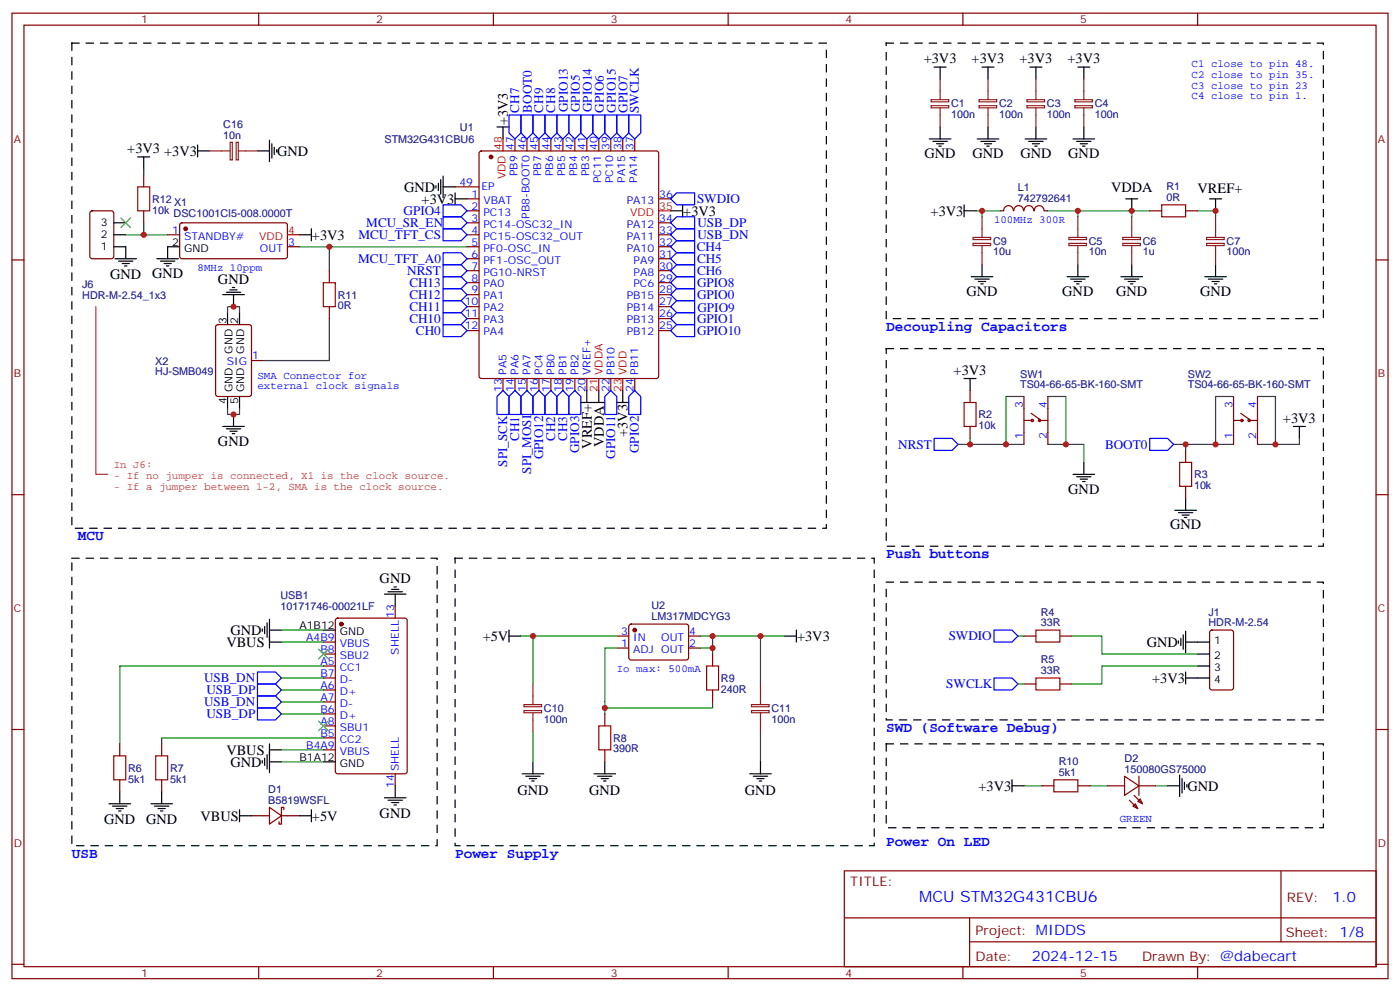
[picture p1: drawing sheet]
<svg xmlns="http://www.w3.org/2000/svg" width="412mm" height="292mm" viewBox="0 0 412 292" stroke-linecap="round" stroke-linejoin="round" font-family="sans-serif">
<g fill="none" stroke="#870000" stroke-width=".35">
<path d="M3.5 3.9h405.4v284.3h-405.4zM7.1 7.4h398.2v277.3h-398.2zM76.2 3.9v3.5M145.3 3.9v3.5M214.5 3.9v3.5M283.6 3.9v3.5M352.8 3.9v3.5M42.3 51.5v3.5M134.1 55h7M137.6 58.6h3.5M141.3 44.7l.5-.2h51.5l.5 .2 .2 .5v65.6l-.2 .5-.5 .2h-51.5l-.5-.3-.2-.4v-65.6zM151.7 40.9v3.6"/>
<path d="M155.2 40.9v3.6M158.7 40.9v3.6M162.3 40.9v3.6M165.8 40.9v3.6M169.3 40.9v3.6M172.9 40.9v3.6M176.4 40.9v3.6M179.9 40.9v3.6M183.4 40.9v3.6M187 40.9v3.6M194 58.6h3.6M3.5 76.6h3.6"/>
<path d="M26.7 62.3l.5-.2h5.6l.7 .4v13l-.4 .6-5.9 .1-.7-.5v-12.9zM42.3 62.1v3.5M49.4 69.1h3.5M53.2 65.8l.4-.2 30.6 .1 .5 .6-.1 9.5-.6 .4-30.7-.1-.4-.6v-9.2zM84.7 72.7h3.5M97 79.7v3.6M137.6 65.6h3.5M137.6 69.1h3.5M137.6 72.7h3.5M137.6 76.2h3.5M137.6 79.7h3.5M137.6 62.1h3.5"/>
<path d="M194 65.6h3.6M194 69.1h3.6M194 72.7h3.6M194 76.2h3.6M194 79.7h3.6M294.6 62.1h1M295.7 62.1a1.41 1.41 0 0 1 1.4-1.5 1.41 1.41 0 0 1 1.4 1.5M298.7 62.1a1.41 1.41 0 0 1 1.4-1.5 1.41 1.41 0 0 1 1.4 1.5M301.6 62.1a1.41 1.41 0 0 1 1.5-1.5 1.41 1.41 0 0 1 1.4 1.5M304.7 62.1a1.41 1.41 0 0 1 1.4-1.5 1.41 1.41 0 0 1 1.4 1.5M307.6 62.1h1.1M338.7 62.1h3.5"/>
<path d="M349.2 62.1h3.6M405.3 76.6h3.6M63.7 95.8l.5-.2h9.2l.6 .4 .1 20.1-.5 .6-9.4 .1-.6-.5-.1-20zM97 90.3v3.5M137.6 83.3h3.5M137.6 86.8h3.5M137.6 90.3h3.5M137.6 93.8h3.5M137.6 97.4h3.5M194 83.3h3.6M194 86.8h3.6M194 90.3h3.6"/>
<path d="M194 93.8h3.6M194 97.4h3.6M74.1 106.2h3.5M148.2 111.5v3.5M151.7 111.5v3.5M155.2 111.5v3.5M158.7 111.5v3.5M162.3 111.5v3.5M165.8 111.5v3.5M169.3 111.5v3.5M172.9 111.5v3.5M179.9 111.5v3.5"/>
<path d="M187 111.5v3.5M285.8 115v3.5M301.6 116.8v14.1M308.7 116.8v14.1M363.4 116.8v14.1M370.4 116.8v14.1M285.8 125.6v3.5M301.6 123.8h2.5M303.7 121.7l2.5 1.8M306.2 123.8h2.5M349.2 132.6v3.6M363.4 123.8h2.4"/>
<path d="M365.5 121.7l2.4 1.8M367.9 123.8h2.5M3.5 145.7h3.6M349.2 143.2v3.6M405.3 145.7h3.6M116.4 178.5v3.5M95.2 189.1h3.6M95.2 192.6h3.6M95.2 196.1h3.6M95.2 199.7h3.6M99 182.2l.5-.2h19.7l.7 .5v44.7l-.4 .6-20 .1-.7-.5v-44.7zM181.7 190.9h3.5"/>
<path d="M181.7 187.3h3.5M185.4 184l.5-.2 16.5 .1 .4 .6v9.4l-.7 .5-16.5-.1-.4-.6v-9.2zM202.8 190.9h3.6M202.8 187.3h3.6M209.9 192.6v3.5M301.6 187.3h3.6M312.2 187.3h3.5M356.5 185.8l.5-.2h5.7l.6 .4 .1 16.5-.5 .6-5.9 .1-.6-.5-.1-16.4zM3.5 214.8h3.6M35.3 219.1v3.5M47.6 219.1v3.5M95.2 203.2h3.6"/>
<path d="M95.2 206.7h3.6M95.2 210.3h3.6M95.2 213.8h3.6M95.2 217.3h3.6M178.2 210.3v3.5M209.9 203.2v3.5M301.6 201.4h3.6M312.2 201.4h3.5M405.3 214.8h3.6M35.3 229.7v3.5M47.6 229.7v3.5M79.4 237.8l3.5 2.4-3.5 2.5z"/>
<path d="M83.6 238.5v-.7h-.7v4.9h-.7v-.7M95.2 220.8h3.6M116.4 227.9v3.5M178.2 220.8v3.6M306.9 231.4h3.5M317.5 231.4h3.5M326.3 231.4h5M331.3 228.6l4.2 2.8-4.2 2.8zM332.7 235.7l2.4 2.4M334.1 234.2l2.4 2.5M334.4 236.7l.7 1.4-1.4-.7zM335.1 236l.7-.7 .7 1.4z"/>
<path d="M335.5 231.4h4.9M335.5 228.6v5.6M74.1 240.2h5.3M82.9 240.2h5.3M248.7 256.5h156.6v28.2h-156.6zM377.3 256.5v20.9M248.7 270.3h156.5M285.6 277.4h119.6M285.6 270.3v14.1M3.5 284h3.6M76.2 284.7v3.5M145.3 284.7v3.5"/>
<path d="M214.5 284.7v3.5M283.6 284.7v3.5M352.8 284.7v3.5M405.3 284h3.6"/>
<circle cx="304.1" cy="123.8" r=".35"/>
<circle cx="306.2" cy="123.8" r=".35"/>
<circle cx="365.8" cy="123.8" r=".35"/>
<circle cx="367.9" cy="123.8" r=".35"/>
</g>
<path d="M148.2 40.9v3.6M84.7 69.1h3.5M194 62.1h3.6M176.4 111.5v3.5M183.4 111.5v3.5" fill="none" stroke="#f00" stroke-width=".35"/>
<g fill="#870000" stroke="#870000" stroke-width=".35">
<circle cx="144.6" cy="46.2" r=".53"/>
<circle cx="187" cy="185.6" r=".53"/>
<circle cx="54.7" cy="67.4" r=".53"/>
<circle cx="100.5" cy="183.8" r=".53"/>
</g>
<g fill="none" stroke="#000" stroke-width=".35">
<path d="M275.2 19.8h3.5M276.9 19.8v3.5M289.3 19.8h3.5M291 19.8v3.5M303.4 19.8h3.5M305.2 19.8v3.5M317.5 19.8h3.5M319.3 19.8v3.5M146.4 37.4h3.5M148.2 37.4v3.5M276.9 37.4v3.5M291 37.4v3.5"/>
<path d="M305.2 37.4v3.5M319.3 37.4v3.5M40.6 46.2h3.5M42.3 46.2v3.5M58.2 44.5h3.5M58.2 42.7v3.5M75.8 44.5h3.6M79.4 41.3v6.3M80.1 42.3v4.3M80.8 43.4v2.1M81.5 44.1v.7M128.4 54.7v.7"/>
<path d="M129.1 54v2.1M129.8 52.9v4.3M130.5 55h3.6M130.5 51.9v6.3M134.1 58.6h3.5M134.1 56.8v3.5M273.8 40.9h6.3M274.8 41.6h4.2M275.9 42.3h2.1M276.6 43h.7M287.9 40.9h6.3M288.9 41.6h4.3"/>
<path d="M290 42.3h2.1M290.7 43h.7M302 40.9h6.3M303 41.6h4.3M304.1 42.3h2.1M304.8 43h.7M316.1 40.9h6.3M317.1 41.6h4.3M318.2 42.3h2.1M318.9 43h.7M331.6 58.6h3.5M333.4 58.6v3.5"/>
<path d="M356.3 58.6h3.5M358.1 58.6v3.5M33.5 72.7h3.5v3.5M33.5 69.1h3.5M33.5 65.6h3.5M33.9 76.2h6.3M34.9 76.9h4.3M36 77.6h2.1M36.7 78.3h.7M46.2 76.2h6.4M47.3 76.9h4.2M48.3 77.6h2.1"/>
<path d="M49 78.3h.7M52.9 72.7h-3.5v3.5M88.2 69.1h3.5M91.7 67.4v3.5M197.6 62.1h3.5M201.1 60.3v3.6M284 62.1h3.5M284 60.3v3.6M289.3 78v3.5M317.5 78v3.5M333.4 78v3.5M358.1 78v3.5"/>
<path d="M65.6 86.8h6.4M66.7 86.1h4.2M67 92.1v3.5M67.7 85.4h2.1M68.4 84.7h.7M68.8 86.8v3.5M70.6 92.1v3.5M286.1 81.5h6.4M287.2 82.2h4.2M288.2 82.9h2.1M288.9 83.6h.7M314.3 81.5h6.4"/>
<path d="M315.4 82.2h4.2M316.4 82.9h2.2M317.1 83.6h.8M330.2 81.5h6.3M331.3 82.2h4.2M332.3 82.9h2.1M333 83.6h.7M354.9 81.5h6.3M356 82.2h4.2M357 82.9h2.1M357.7 83.6h.7M67 116.8v3.5"/>
<path d="M70.6 116.8v3.5M171.1 118.5h7.1M172.9 115v3.5M176.4 115v3.5M181.7 118.5h3.5M183.4 115v3.5M284 111.5h3.5M285.8 111.5v3.5M65.6 125.6h6.4M66.7 126.3h4.2M67.7 127h2.1M68.4 127.7h.7"/>
<path d="M68.8 122.1v3.5M316.1 139.7h6.3M319.3 136.2v3.5M381 125.6h3.5M382.8 125.6v3.5M317.1 140.4h4.3M318.2 141.1h2.1M318.9 141.8h.7M346.1 150.3h6.3M347.1 151h4.3M348.2 151.7h2.1M348.9 152.4h.7"/>
<path d="M349.2 146.8v3.5M113.2 175h6.4M114.3 174.3h4.2M115.4 173.6h2.1M116.1 172.9h.7M116.4 175v3.5M77.3 185.2v.7M78 184.5v2.1M78.7 183.4v4.3M79.4 189.1h3.5M79.4 185.6h3.5M79.4 182.4v8.5"/>
<path d="M95.2 185.6h3.6M149.9 187.3h3.6M149.9 185.6v3.5M231.1 187.3h3.5M234.6 185.6v3.5M347.1 188.7v.7M347.8 188v2.1M348.5 187v4.2M349.2 185.9v6.4M349.2 197.9v3.5M349.2 189.1h7.1M349.2 199.7h7.1"/>
<path d="M352.8 192.6h3.5M352.8 196.1h3.5M79.4 219.1v8.4M32.1 236.7h6.4M33.2 237.4h4.2M34.2 238.1h2.1M34.9 238.8h.7M35.3 233.2v3.5M44.4 236.7h6.4M45.5 237.4h4.2M46.6 238.1h2.1M47.3 238.8h.7"/>
<path d="M47.6 233.2v3.5M70.6 238.5v3.5M77.3 224v.7M78 223.3v2.1M78.7 222.2v4.3M79.4 220.8h3.5M79.4 224.4h3.5M91.7 238.5v3.5M95.2 224.4h3.6M113.2 234.9h6.4M114.3 235.7h4.2M115.4 236.4h2.1"/>
<path d="M116.1 237.1h.7M116.4 231.4v3.5M153.8 227.9h6.4M154.9 228.6h4.2M155.9 229.3h2.1M156.6 230h.7M157 224.4v3.5M175 227.9h6.3M176 228.6h4.3M177.1 229.3h2.1M177.8 230h.7M178.2 224.4v3.5"/>
<path d="M220.8 227.9h6.4M221.9 228.6h4.2M223 229.3h2.1M223.7 230h.7M224 224.4v3.5M298.1 231.4h3.5M298.1 229.7v3.5M344 231.4h3.5M347.5 228.2v6.4M348.2 229.3v4.2M348.9 230.4v2.1M349.6 231.1v.7"/>
<path d="M70.6 240.2h3.5M88.2 240.2h3.5"/>
</g>
<g fill="none" stroke="#008700" stroke-width=".35">
<path d="M42.3 49.7v1.8M37 69.1h12.4M42.3 65.6v3.5M88.2 72.7h49.4M97 72.7v7M287.5 62.1h7.1M289.3 62.1v1.8M308.7 62.1h8.8v1.8M317.5 62.1h15.9v1.8M333.4 62.1h5.3M352.8 62.1h5.3v1.8M67 92.1v-1.8h3.6v1.8"/>
<path d="M97 93.8v12.4h-19.4M301.6 116.8h-5.3v14.1M308.7 116.8h5.3v14.1M363.4 116.8h-5.3v14.1M370.4 116.8h5.3v14.1M67 120.3v1.8h3.6v-1.8M282.2 130.9h3.6M285.8 129.1v1.8h15.8M308.7 130.9h10.6v5.3M345.7 130.9h3.5v1.7M349.2 130.9h14.2M382.8 129.1v1.8h-12.4"/>
<path d="M82.9 199.7h12.3M82.9 185.6h12.3M82.9 189.1h12.3M95.2 196.1h-59.9v23M153.5 187.3h28.2M157 187.3v14.1M181.7 190.9h-3.5v19.4M206.4 190.9h3.5v1.7M206.4 187.3h3.5v3.6M209.9 187.3h14.1v14.1M224 187.3h7.1M299.9 187.3h1.7"/>
<path d="M315.7 187.3h8.9v5.3h28.2M352.8 196.1h-28.2v5.3h-8.9M82.9 203.2h12.3M82.9 206.7h12.3M82.9 210.3h12.3M95.2 217.3h-47.6v1.8M157 215.5v8.9M209.9 206.7v1.8h-31.7M224 215.5v8.9M299.9 201.4h1.7M82.9 220.8h12.3M82.9 224.4h12.3"/>
<path d="M301.6 231.4h5.3M321 231.4h5.3M340.4 231.4h3.6"/>
</g>
<g fill="none" stroke="#00f" stroke-width=".35">
<path d="M149.9 33.9h3.6v5.3l-1.8 1.7-1.8-1.7zM153.5 33.9h3.5v5.3l-1.8 1.7-1.7-1.7zM157 33.9h3.5v5.3l-1.8 1.7-1.7-1.7zM160.5 33.9h3.5v5.3l-1.7 1.7-1.8-1.7zM164 33.9h3.6v5.3l-1.8 1.7-1.8-1.7zM167.6 33.9h3.5v5.3l-1.8 1.7-1.7-1.7zM171.1 33.9h3.5v5.3l-1.7 1.7-1.8-1.7zM174.6 33.9h3.6v5.3l-1.8 1.7-1.8-1.7zM178.2 33.9h3.5v5.3l-1.8 1.7-1.7-1.7zM181.7 33.9h3.5v5.3l-1.8 1.7-1.7-1.7zM185.2 33.9h3.5v5.3l-1.7 1.7-1.8-1.7zM197.6 58.6l1.7-1.8h5.3v3.5h-5.3z"/>
<path d="M130.5 78h5.3l1.8 1.7-1.8 1.8h-5.3zM130.5 63.9h5.3l1.8 1.7-1.8 1.8h-5.3zM130.5 60.3h5.3l1.8 1.8-1.8 1.8h-5.3zM130.5 67.4h5.3l1.8 1.7-1.8 1.8h-5.3zM130.5 74.4h5.3l1.8 1.8-1.8 1.8h-5.3zM197.6 65.6l1.7-1.7h5.3v3.5h-5.3zM197.6 79.7l1.7-1.7h5.3v3.5h-5.3zM197.6 76.2l1.7-1.8h5.3v3.6h-5.3zM197.6 72.7l1.7-1.8h5.3v3.5h-5.3zM199.3 67.4h5.3v3.5h-5.3l-1.7-1.8zM130.5 81.5h5.3l1.8 1.8-1.8 1.7h-5.3zM130.5 85h5.3l1.8 1.8-1.8 1.7h-5.3z"/>
<path d="M130.5 88.5h5.3l1.8 1.8-1.8 1.8h-5.3zM130.5 92.1h5.3l1.8 1.7-1.8 1.8h-5.3zM130.5 95.6h5.3l1.8 1.8-1.8 1.7h-5.3zM197.6 97.4l1.7-1.8h5.3v3.5h-5.3zM197.6 93.8l1.7-1.7h5.3v3.5h-5.3zM197.6 90.3l1.7-1.8h5.3v3.6h-5.3zM197.6 83.3l1.7-1.8h5.3v3.5h-5.3zM199.3 85h5.3v3.5h-5.3l-1.7-1.7zM148.2 115l1.7 1.8v5.3h-3.5v-5.3zM151.7 115l1.8 1.8v5.3h-3.6v-5.3zM155.2 115l1.8 1.8v5.3h-3.5v-5.3zM158.7 115l1.8 1.8v5.3h-3.5v-5.3z"/>
<path d="M162.3 115l1.7 1.8v5.3h-3.5v-5.3zM165.8 115l1.8 1.8v5.3h-3.6v-5.3zM169.3 115l1.8 1.8v5.3h-3.5v-5.3zM179.9 115l1.8 1.8v5.3h-3.5v-5.3zM187 115l1.7 1.8v5.3h-3.5v-5.3zM275.2 129.1h5.3l1.7 1.8-1.7 1.7h-5.3zM338.7 129.1h5.3l1.7 1.8-1.7 1.7h-5.3zM75.8 197.9h5.3l1.8 1.8-1.8 1.7h-5.3zM292.8 185.6h5.3l1.8 1.7-1.8 1.8h-5.3zM292.8 199.7h5.3l1.8 1.7-1.8 1.8h-5.3zM75.8 208.5h5.3l1.8 1.8-1.8 1.7h-5.3zM75.8 205h5.3l1.8 1.7-1.8 1.8h-5.3z"/>
<path d="M75.8 201.4h5.3l1.8 1.8-1.8 1.8h-5.3z"/>
</g>
<path d="M21.2 12.7h222.2v142.9h-222.2zM261.1 12.7h128.7v81.1h-128.7zM261.1 102.7h128.7v58.2h-128.7zM21.2 164.4h107.6v84.7h-107.6zM134.1 164.4h123.4v84.7h-123.4zM261.1 171.4h128.7v40.6h-128.7zM261.1 219.1h128.7v24.7h-128.7z" fill="none" stroke="#000" stroke-width=".35" stroke-dasharray="2.1 2.1"/>
<path d="M35.6 64.2l2.9 2.8M38.5 64.2l-2.9 2.8M93.8 191.2l2.9 2.8M96.7 191.2l-2.9 2.8M93.8 212.4l2.9 2.8M96.7 212.4l-2.9 2.8" fill="none" stroke="#3c3" stroke-width=".35"/>
<path d="M28.2 90.3v49.4h3.5" fill="none" stroke="#c33" stroke-width=".35"/>
<g fill="none" stroke="#8c2424" stroke-width=".35">
<path d="M274.3 29.4h5.2v.6h-5.2zM274.3 31.1h5.2v.7h-5.2zM276.9 23.3v6M276.9 31.8v5.6M288.4 29.4h5.2v.6h-5.2zM288.4 31.1h5.2v.7h-5.2zM291 23.3v6M291 31.8v5.6M302.5 29.4h5.2v.6h-5.2zM302.5 31.1h5.2v.7h-5.2zM305.2 23.3v6M305.2 31.8v5.6"/>
<path d="M316.6 29.4h5.2v.6h-5.2zM316.6 31.1h5.2v.7h-5.2zM319.3 23.3v6M319.3 31.8v5.6M61.7 44.5h6M67.8 41.9h.6v5.2h-.6zM69.6 41.9h.6v5.2h-.6zM70.2 44.5h5.6M286.6 69.9h5.2v.7h-5.2zM286.6 71.7h5.2v.6h-5.2zM289.3 63.9v6M289.3 72.3v5.7"/>
<path d="M314.9 69.9h5.1v.7h-5.1zM314.9 71.7h5.1v.6h-5.1zM317.5 63.9v6M317.5 72.3v5.7M330.7 69.9h5.2v.7h-5.2zM330.7 71.7h5.2v.6h-5.2zM333.4 63.9v6M333.4 72.3v5.7M355.4 69.9h5.2v.7h-5.2zM355.4 71.7h5.2v.6h-5.2zM358.1 63.9v6M358.1 72.3v5.7"/>
<path d="M154.3 207.5h5.2v.6h-5.2zM154.3 209.3h5.2v.6h-5.2zM157 201.4v6M157 209.9v5.6M221.4 207.5h5.2v.6h-5.2zM221.4 209.3h5.2v.6h-5.2zM224 201.4v6M224 209.9v5.6"/>
</g>
<path d="M40.6 55h3.5v7.1h-3.5zM342.2 60.3h7v3.6h-7zM95.2 83.3h3.6v7h-3.6zM284 118.5h3.5v7.1h-3.5zM347.5 136.2h3.5v7h-3.5zM208.1 196.1h3.6v7.1h-3.6zM305.2 185.6h7v3.5h-7zM305.2 199.7h7v3.5h-7zM176.4 213.8h3.5v7h-3.5zM33.5 222.6h3.5v7.1h-3.5zM45.9 222.6h3.5v7.1h-3.5zM310.4 229.7h7.1v3.5h-7.1z" fill="none" stroke="#a10000" stroke-width=".35"/>
<g fill="#c00">
<circle cx="317.5" cy="62.1" r=".88"/>
<circle cx="333.4" cy="62.1" r=".88"/>
<circle cx="285.8" cy="130.9" r=".88"/>
<circle cx="289.3" cy="62.1" r=".88"/>
<circle cx="349.3" cy="130.9" r=".88"/>
<circle cx="157" cy="187.3" r=".88"/>
<circle cx="209.9" cy="190.9" r=".88"/>
<circle cx="178.2" cy="208.5" r=".88"/>
<circle cx="209.9" cy="187.3" r=".88"/>
<circle cx="224" cy="187.3" r=".88"/>
<circle cx="68.8" cy="122.1" r=".88"/>
<circle cx="68.8" cy="90.3" r=".88"/>
<circle cx="42.3" cy="69.1" r=".88"/>
<circle cx="97" cy="72.7" r=".88"/>
<circle cx="296.3" cy="130.9" r=".88"/>
<circle cx="314" cy="130.9" r=".88"/>
<circle cx="375.7" cy="130.9" r=".88"/>
<circle cx="358.1" cy="130.9" r=".88"/>
<circle cx="358.1" cy="62.1" r=".88"/>
</g>
<text font-size="4.6" fill="#00f" x="270.8" y="265.5">MCU STM32G431CBU6</text>
<g font-size="4.2">
<text x="272.1" y="18.7">+3V3</text>
<text x="286.2" y="18.7">+3V3</text>
<text x="300.3" y="18.7">+3V3</text>
<text x="314.4" y="18.7">+3V3</text>
<text x="149.6" y="36.9" transform="rotate(-90 149.6 36.9)">+3V3</text>
<text x="37.5" y="45.1">+3V3 +3V3</text>
<text x="81.7" y="45.9">GND</text>
<text x="272.3" y="46.6">GND</text>
<text x="286.5" y="46.6">GND</text>
<text x="300.6" y="46.6">GND</text>
<text x="314.7" y="46.6">GND</text>
<text x="119.1" y="56.5">GND</text>
<text x="124.2" y="60">+3V3</text>
<text x="327.3" y="56.4">VDDA</text>
<text x="352.8" y="56.8">VREF+</text>
<text x="201.3" y="63.5">+3V3</text>
<text x="274.1" y="63.5">+3V3</text>
<text x="91.9" y="70.6">+3V3</text>
<text x="32.5" y="82.3">GND</text>
<text x="44.8" y="81.8">GND</text>
<text x="64.2" y="83.6">GND</text>
<text x="284.7" y="87.1">GND</text>
<text x="312.9" y="87.1">GND</text>
<text x="328.8" y="87.1">GND</text>
<text x="353.5" y="87.1">GND</text>
<text x="280.9" y="110.4">+3V3</text>
<text x="377.9" y="124.5">+3V3</text>
<text x="64.2" y="131.2">GND</text>
<text x="177.8" y="131.7" transform="rotate(-90 177.8 131.7)">VDDA</text>
<text x="184.9" y="128.7" transform="rotate(-90 184.9 128.7)">+3V3</text>
<text x="174.3" y="132.2" transform="rotate(-90 174.3 132.2)">VREF+</text>
<text x="314.7" y="145.3">GND</text>
<text x="344.7" y="155.9">GND</text>
<text x="111.8" y="171.8">GND</text>
<text x="66.7" y="190.5">VBUS</text>
<text x="67.9" y="187">GND</text>
<text x="142.2" y="188.8">+5V</text>
<text x="234.8" y="188.8">+3V3</text>
<text x="337.8" y="190.5">GND</text>
<text x="339.4" y="201.1">+3V3</text>
<text x="66.7" y="222.3">VBUS</text>
<text x="67.9" y="225.8">GND</text>
<text x="152.4" y="234">GND</text>
<text x="173.6" y="234">GND</text>
<text x="219.4" y="234">GND</text>
<text x="288.2" y="232.9">+3V3</text>
<text x="349.8" y="232.9">GND</text>
<text x="30.7" y="242.8">GND</text>
<text x="43" y="242.8">GND</text>
<text x="59.1" y="241.7">VBUS</text>
<text x="91.9" y="241.7">+5V</text>
<text x="111.8" y="241">GND</text>
</g>
<g font-size="4.2" fill="#00f">
<text x="261.1" y="97.4">Decoupling Capacitors</text>
<text x="22.9" y="159.1">MCU</text>
<text x="261.1" y="164.4">Push buttons</text>
<text x="261.1" y="215.5">SWD (Software Debug)</text>
<text x="261.1" y="249.1">Power On LED</text>
<text x="21.2" y="252.6">USB</text>
<text x="134.1" y="252.6">Power Supply</text>
<text x="392.5" y="265.7">1.0</text>
<text x="304" y="283.1">2024-12-15</text>
</g>
<g font-size="3.9" fill="#00f">
<text x="152.9" y="33.2" transform="rotate(-90 152.9 33.2)">CH7</text>
<text x="156.6" y="33.2" transform="rotate(-90 156.6 33.2)">BOOT0</text>
<text x="160" y="33.2" transform="rotate(-90 160 33.2)">CH9</text>
<text x="163.5" y="33.2" transform="rotate(-90 163.5 33.2)">CH8</text>
<text x="167.3" y="33" transform="rotate(-90 167.3 33)">GPIO13</text>
<text x="170.8" y="33" transform="rotate(-90 170.8 33)">GPIO5</text>
<text x="174.3" y="33" transform="rotate(-90 174.3 33)">GPIO14</text>
<text x="177.8" y="33.2" transform="rotate(-90 177.8 33.2)">GPIO6</text>
<text x="181.4" y="33.2" transform="rotate(-90 181.4 33.2)">GPIO15</text>
<text x="184.8" y="33.2" transform="rotate(-90 184.8 33.2)">GPIO7</text>
<text x="188.2" y="33.3" transform="rotate(-90 188.2 33.3)">SWCLK</text>
<text x="205.3" y="59.8">SWDIO</text>
<text x="118.9" y="63.3">GPIO4</text>
<text x="105.6" y="70.4">MCU_TFT_CS</text>
<text x="107.9" y="67">MCU_SR_EN</text>
<text x="205.4" y="70.5">USB_DN</text>
<text x="205.4" y="67">USB_DP</text>
<text x="105.5" y="77.5">MCU_TFT_A0</text>
<text x="205.3" y="73.9">CH4</text>
<text x="205.3" y="77.4">CH5</text>
<text x="120" y="81">NRST</text>
<text x="205.3" y="80.9">CH6</text>
<text x="120.6" y="84.5">CH13</text>
<text x="120.6" y="88">CH12</text>
<text x="205.3" y="88.1">GPIO0</text>
<text x="205.3" y="84.6">GPIO8</text>
<text x="120.6" y="91.6">CH11</text>
<text x="120.6" y="95.1">CH10</text>
<text x="205.3" y="95.1">GPIO1</text>
<text x="205.4" y="91.8">GPIO9</text>
<text x="122.5" y="98.6">CH0</text>
<text x="205.3" y="98.6">GPIO10</text>
<text x="153" y="129.9" transform="rotate(-90 153 129.9)">CH1</text>
<text x="163.5" y="129.9" transform="rotate(-90 163.5 129.9)">CH2</text>
<text x="167.1" y="129.9" transform="rotate(-90 167.1 129.9)">CH3</text>
<text x="149.4" y="137.4" transform="rotate(-90 149.4 137.4)">SPI_SCK</text>
<text x="160" y="135.3" transform="rotate(-90 160 135.3)">GPIO12</text>
<text x="170.6" y="133.4" transform="rotate(-90 170.6 133.4)">GPIO3</text>
<text x="181.2" y="135.2" transform="rotate(-90 181.2 135.2)">GPIO11</text>
<text x="188.2" y="133.4" transform="rotate(-90 188.2 133.4)">GPIO2</text>
<text x="264.6" y="132.2">NRST</text>
<text x="325.5" y="132.1">BOOT0</text>
<text x="156.5" y="139.5" transform="rotate(-90 156.5 139.5)">SPI_MOSI</text>
<text x="279.4" y="188.6">SWDIO</text>
<text x="60.1" y="200.9">USB_DN</text>
<text x="278.8" y="202.7">SWCLK</text>
<text x="60.1" y="208">USB_DN</text>
<text x="60.8" y="204.5">USB_DP</text>
<text x="60.8" y="211.5">USB_DP</text>
</g>
<g font-size="3.9" fill="#800">
<text x="250.5" y="261.1">TITLE:</text>
<text x="379.1" y="265.7">REV:</text>
<text x="287.4" y="275.3">Project: MIDDS</text>
<text x="378.7" y="275.9">Sheet: 1/8</text>
<text x="287.4" y="282.9">Date:</text>
<text x="336.4" y="283">Drawn By: @dabecart</text>
</g>
<g font-size="3.2" fill="#800">
<text x="41.6" y="6.9">1</text>
<text x="110.8" y="6.9">2</text>
<text x="179.9" y="6.9">3</text>
<text x="249.1" y="6.9">4</text>
<text x="318.2" y="6.9">5</text>
<text x="4.1" y="42">A</text>
<text x="405.9" y="42">A</text>
<text x="4.1" y="111.1">B</text>
<text x="405.9" y="111.1">B</text>
<text x="4.1" y="180.3">C</text>
<text x="405.9" y="180.3">C</text>
<text x="4.1" y="249.4">D</text>
<text x="405.9" y="249.4">D</text>
<text x="41.6" y="287.7">1</text>
<text x="110.8" y="287.7">2</text>
<text x="179.9" y="287.7">3</text>
<text x="249.1" y="287.7">4</text>
<text x="318.2" y="287.7">5</text>
</g>
<g font-size="3.2" fill="#00f">
<text x="351" y="19.8">C1 close to pin 48.</text>
<text x="351" y="22.9">C2 close to pin 35.</text>
<text x="351" y="26.1">C3 close to pin 23</text>
<text x="351" y="29.3">C4 close to pin 1.</text>
<text x="151.3" y="44.3" transform="rotate(-90 151.3 44.3)">47</text>
<text x="154.9" y="44.3" transform="rotate(-90 154.9 44.3)">46</text>
<text x="158.4" y="44.3" transform="rotate(-90 158.4 44.3)">45</text>
<text x="161.9" y="44.3" transform="rotate(-90 161.9 44.3)">44</text>
<text x="165.5" y="44.3" transform="rotate(-90 165.5 44.3)">43</text>
<text x="169" y="44.3" transform="rotate(-90 169 44.3)">42</text>
<text x="172.5" y="44.3" transform="rotate(-90 172.5 44.3)">41</text>
<text x="176" y="44.3" transform="rotate(-90 176 44.3)">40</text>
<text x="179.6" y="44.3" transform="rotate(-90 179.6 44.3)">39</text>
<text x="183.1" y="44.3" transform="rotate(-90 183.1 44.3)">38</text>
<text x="186.6" y="44.3" transform="rotate(-90 186.6 44.3)">37</text>
<text x="152.4" y="51.9" transform="rotate(-90 152.4 51.9)">PB9</text>
<text x="159.5" y="51.9" transform="rotate(-90 159.5 51.9)">PB7</text>
<text x="163" y="51.9" transform="rotate(-90 163 51.9)">PB6</text>
<text x="166.5" y="51.9" transform="rotate(-90 166.5 51.9)">PB5</text>
<text x="170" y="51.9" transform="rotate(-90 170 51.9)">PB4</text>
<text x="173.6" y="51.9" transform="rotate(-90 173.6 51.9)">PB3</text>
<text x="177.1" y="53.9" transform="rotate(-90 177.1 53.9)">PC11</text>
<text x="180.6" y="53.9" transform="rotate(-90 180.6 53.9)">PC10</text>
<text x="184.1" y="53.9" transform="rotate(-90 184.1 53.9)">PA15</text>
<text x="187.7" y="53.9" transform="rotate(-90 187.7 53.9)">PA14</text>
<text x="135.3" y="54.7">49</text>
<text x="138.9" y="58.2">1</text>
<text x="141.8" y="56.1">EP</text>
<text x="142.4" y="60">VBAT</text>
<text x="184.6" y="60">PA13</text>
<text x="194.2" y="58.2">36</text>
<text x="138.9" y="65.3">3</text>
<text x="138.9" y="61.7">2</text>
<text x="142.4" y="63.5">PC13</text>
<text x="155.9" y="64.4" transform="rotate(-90 155.9 64.4)">PB8-BOOT0</text>
<text x="194.2" y="65.3">34</text>
<text x="292.8" y="65.6">100MHz 300R</text>
<text x="50.7" y="68.8">1</text>
<text x="54.2" y="70.6">STANDBY#</text>
<text x="138.9" y="68.8">4</text>
<text x="142.4" y="70.6">PC15-OSC32_OUT</text>
<text x="142.4" y="67">PC14-OSC32_IN</text>
<text x="184.6" y="67">PA12</text>
<text x="184.6" y="70.6">PA11</text>
<text x="194.2" y="68.8">33</text>
<text x="76.6" y="74.1">OUT</text>
<text x="84.8" y="72.3">3</text>
<text x="138.9" y="75.8">6</text>
<text x="138.9" y="72.3">5</text>
<text x="142.4" y="77.6">PF1-OSC_OUT</text>
<text x="142.4" y="74.1">PF0-OSC_IN</text>
<text x="184.6" y="74.1">PA10</text>
<text x="186.6" y="77.6">PA9</text>
<text x="194.2" y="72.3">32</text>
<text x="194.2" y="75.8">31</text>
<text x="58.2" y="79.7">8MHz 10ppm</text>
<text x="138.9" y="82.9">8</text>
<text x="138.9" y="79.4">7</text>
<text x="142.4" y="81.1">PG10-NRST</text>
<text x="186.6" y="81.1">PA8</text>
<text x="194.2" y="79.4">30</text>
<text x="194.2" y="82.9">29</text>
<text x="136.9" y="90">10</text>
<text x="138.9" y="86.4">9</text>
<text x="142.4" y="88.2">PA1</text>
<text x="142.4" y="84.7">PA0</text>
<text x="184.6" y="88.2">PB15</text>
<text x="186.6" y="84.7">PC6</text>
<text x="194.2" y="86.4">28</text>
<text x="194.2" y="90">27</text>
<text x="136.9" y="93.5">11</text>
<text x="142.4" y="95.2">PA3</text>
<text x="142.4" y="91.7">PA2</text>
<text x="184.6" y="91.7">PB14</text>
<text x="184.6" y="95.2">PB13</text>
<text x="194.2" y="93.5">26</text>
<text x="136.9" y="97">12</text>
<text x="142.4" y="98.8">PA4</text>
<text x="184.6" y="98.8">PB12</text>
<text x="194.2" y="97">25</text>
<text x="66.8" y="107.6">SIG</text>
<text x="74.3" y="105.8">1</text>
<text x="75.8" y="111.5">SMA Connector for</text>
<text x="149.2" y="110.4" transform="rotate(-90 149.2 110.4)">PA5</text>
<text x="152.8" y="110.4" transform="rotate(-90 152.8 110.4)">PA6</text>
<text x="156.3" y="110.4" transform="rotate(-90 156.3 110.4)">PA7</text>
<text x="159.8" y="110.4" transform="rotate(-90 159.8 110.4)">PC4</text>
<text x="163.3" y="110.4" transform="rotate(-90 163.3 110.4)">PB0</text>
<text x="166.9" y="110.4" transform="rotate(-90 166.9 110.4)">PB1</text>
<text x="170.4" y="110.4" transform="rotate(-90 170.4 110.4)">PB2</text>
<text x="173.9" y="110.4" transform="rotate(-90 173.9 110.4)">VREF+</text>
<text x="181" y="110.4" transform="rotate(-90 181 110.4)">PB10</text>
<text x="188" y="110.4" transform="rotate(-90 188 110.4)">PB11</text>
<text x="75.8" y="114.7">external clock signals</text>
<text x="147.8" y="115.3" transform="rotate(-90 147.8 115.3)">13</text>
<text x="151.3" y="115.3" transform="rotate(-90 151.3 115.3)">14</text>
<text x="154.9" y="115.3" transform="rotate(-90 154.9 115.3)">15</text>
<text x="158.4" y="115.3" transform="rotate(-90 158.4 115.3)">16</text>
<text x="161.9" y="115.3" transform="rotate(-90 161.9 115.3)">17</text>
<text x="165.5" y="115.3" transform="rotate(-90 165.5 115.3)">18</text>
<text x="169" y="115.3" transform="rotate(-90 169 115.3)">19</text>
<text x="172.5" y="115.3" transform="rotate(-90 172.5 115.3)">20</text>
<text x="179.6" y="115.3" transform="rotate(-90 179.6 115.3)">22</text>
<text x="186.6" y="115.3" transform="rotate(-90 186.6 115.3)">24</text>
<text x="301.3" y="120.3" transform="rotate(-90 301.3 120.3)">3</text>
<text x="308.3" y="120.3" transform="rotate(-90 308.3 120.3)">4</text>
<text x="363" y="120.3" transform="rotate(-90 363 120.3)">3</text>
<text x="370.1" y="120.3" transform="rotate(-90 370.1 120.3)">4</text>
<text x="301.3" y="129.4" transform="rotate(-90 301.3 129.4)">1</text>
<text x="308.3" y="129.4" transform="rotate(-90 308.3 129.4)">2</text>
<text x="363" y="129.4" transform="rotate(-90 363 129.4)">1</text>
<text x="370.1" y="129.4" transform="rotate(-90 370.1 129.4)">2</text>
<text x="116.1" y="182" transform="rotate(-90 116.1 182)">13</text>
<text x="90.2" y="188.7">A4B9</text>
<text x="100.1" y="190.5">VBUS</text>
<text x="183" y="190.5">1</text>
<text x="183" y="187">3</text>
<text x="186.5" y="188.7">IN</text>
<text x="194.8" y="188.7">OUT</text>
<text x="203" y="190.5">2</text>
<text x="203" y="187">4</text>
<text x="94.4" y="192.3">B8</text>
<text x="94.4" y="195.8">A5</text>
<text x="100.1" y="194">SBU2</text>
<text x="100.1" y="197.6">CC1</text>
<text x="117.5" y="192.8" transform="rotate(-90 117.5 192.8)">SHELL</text>
<text x="181.7" y="197.9">Io max: 500mA</text>
<text x="186.5" y="192.3">ADJ OUT</text>
<text x="94.4" y="199.3">B7</text>
<text x="94.4" y="202.8">A6</text>
<text x="100.1" y="201.1">D-</text>
<text x="94.4" y="209.9">B6</text>
<text x="94.4" y="206.4">A7</text>
<text x="100.1" y="204.6">D+</text>
<text x="100.1" y="208.1">D-</text>
<text x="94.4" y="213.4">A8</text>
<text x="100.1" y="211.7">D+</text>
<text x="100.1" y="215.2">SBU1</text>
<text x="90.2" y="220.5">B4A9</text>
<text x="94.4" y="217">B5</text>
<text x="100.1" y="218.7">CC2</text>
<text x="100.1" y="222.2">VBUS</text>
<text x="117.5" y="227.2" transform="rotate(-90 117.5 227.2)">SHELL</text>
<text x="116.1" y="231.9" transform="rotate(-90 116.1 231.9)">14</text>
<text x="329.8" y="242">GREEN</text>
</g>
<g font-size="3.2" fill="#000080">
<text x="280.2" y="34.6">100n</text>
<text x="280.2" y="31.5">C1</text>
<text x="294.3" y="34.6">100n</text>
<text x="294.3" y="31.5">C2</text>
<text x="308.4" y="34.6">100n</text>
<text x="308.4" y="31.5">C3</text>
<text x="322.5" y="34.6">100n</text>
<text x="322.5" y="31.5">C4</text>
<text x="65.8" y="40.9">10n</text>
<text x="65.8" y="37.7">C16</text>
<text x="135.5" y="38.6">U1</text>
<text x="113.3" y="42.1">STM32G431CBU6</text>
<text x="44.8" y="59.7">R12</text>
<text x="299.8" y="59.5">742792641</text>
<text x="299.8" y="56.3">L1</text>
<text x="343.6" y="59.3">0R</text>
<text x="343.6" y="56.1">R1</text>
<text x="44.8" y="62.9">10k</text>
<text x="51.2" y="63.9">DSC1001CI5-008.0000T</text>
<text x="51.3" y="60.7">X1</text>
<text x="292.5" y="75.2">10u</text>
<text x="292.5" y="72.1">C9</text>
<text x="320.7" y="75.2">10n</text>
<text x="320.7" y="72.1">C5</text>
<text x="336.6" y="75.2">1u</text>
<text x="336.6" y="72.1">C6</text>
<text x="361.3" y="75.2">100n</text>
<text x="361.3" y="72.1">C7</text>
<text x="24.2" y="87.9">HDR-M-2.54_1x3</text>
<text x="24.2" y="84.7">J6</text>
<text x="99.5" y="87.9">R11</text>
<text x="99.5" y="91.1">0R</text>
<text x="45.8" y="107.4">X2</text>
<text x="45.8" y="110.5">HJ-SMB049</text>
<text x="300.5" y="111.2">SW1</text>
<text x="349.9" y="111.2">SW2</text>
<text x="300.5" y="114.4">TS04-66-65-BK-160-SMT</text>
<text x="349.9" y="114.4">TS04-66-65-BK-160-SMT</text>
<text x="288.2" y="123.2">R2</text>
<text x="288.2" y="126.4">10k</text>
<text x="351.7" y="140.9">R3</text>
<text x="351.7" y="144">10k</text>
<text x="82.6" y="179.7">10171746-00021LF</text>
<text x="82.6" y="176.5">USB1</text>
<text x="191.9" y="179.4">U2</text>
<text x="191.9" y="182.6">LM317MDCYG3</text>
<text x="306.6" y="184.5">33R</text>
<text x="306.6" y="181.3">R4</text>
<text x="356" y="184.5">HDR-M-2.54</text>
<text x="356" y="181.3">J1</text>
<text x="306.6" y="195.4">R5</text>
<text x="212.4" y="204">240R</text>
<text x="212.4" y="200.8">R9</text>
<text x="306.6" y="198.6">33R</text>
<text x="160.2" y="209.7">C10</text>
<text x="227.3" y="209.7">C11</text>
<text x="160.2" y="212.8">100n</text>
<text x="227.3" y="212.8">100n</text>
<text x="180.6" y="221.6">390R</text>
<text x="180.6" y="218.5">R8</text>
<text x="37.7" y="227.2">R6</text>
<text x="50.1" y="227.2">R7</text>
<text x="311.9" y="225.4">R10</text>
<text x="331.3" y="227.5">150080GS75000</text>
<text x="331.3" y="224.4">D2</text>
<text x="37.7" y="230.5">5k1</text>
<text x="50.1" y="230.5">5k1</text>
<text x="79" y="233.6">D1</text>
<text x="311.9" y="228.6">5k1</text>
<text x="79" y="236.7">B5819WSFL</text>
</g>
<g font-size="3.2" fill="#f00">
<text x="147.8" y="44.3" transform="rotate(-90 147.8 44.3)">48</text>
<text x="148.9" y="52.8" transform="rotate(-90 148.9 52.8)">VDD</text>
<text x="185.7" y="63.5">VDD</text>
<text x="194.2" y="61.7">35</text>
<text x="76.3" y="70.6">VDD</text>
<text x="84.8" y="68.8">4</text>
<text x="177.4" y="110.4" transform="rotate(-90 177.4 110.4)">VDDA</text>
<text x="184.5" y="110.4" transform="rotate(-90 184.5 110.4)">VDD</text>
<text x="176" y="115.3" transform="rotate(-90 176 115.3)">21</text>
<text x="183.1" y="115.3" transform="rotate(-90 183.1 115.3)">23</text>
</g>
<g font-size="3.2">
<text x="29.7" y="66.7">3</text>
<text x="29.7" y="70.2">2</text>
<text x="29.7" y="73.7">1</text>
<text x="50.7" y="72.3">2</text>
<text x="54.2" y="74.1">GND</text>
<text x="66.7" y="95.4" transform="rotate(-90 66.7 95.4)">3</text>
<text x="70.2" y="95.4" transform="rotate(-90 70.2 95.4)">2</text>
<text x="68.4" y="104.2" transform="rotate(-90 68.4 104.2)">GND</text>
<text x="72" y="104.2" transform="rotate(-90 72 104.2)">GND</text>
<text x="66.7" y="119" transform="rotate(-90 66.7 119)">4</text>
<text x="68.4" y="115.5" transform="rotate(-90 68.4 115.5)">GND</text>
<text x="70.2" y="119" transform="rotate(-90 70.2 119)">5</text>
<text x="72" y="115.5" transform="rotate(-90 72 115.5)">GND</text>
<text x="88.2" y="185.2">A1B12</text>
<text x="100.1" y="187">GND</text>
<text x="357.6" y="189.8">1</text>
<text x="357.6" y="194">2</text>
<text x="357.6" y="197.6">3</text>
<text x="357.6" y="201.1">4</text>
<text x="88.2" y="224">B1A12</text>
<text x="100.1" y="225.8">GND</text>
</g>
<g font-size="3.2" fill="#c33">
<text x="33.5" y="137.9">In J6:</text>
<text x="33.5" y="141.1">- If no jumper is connected, X1 is the clock source.</text>
<text x="33.5" y="144.3">- If a jumper between 1-2, SMA is the clock source.</text>
</g>
</svg>
